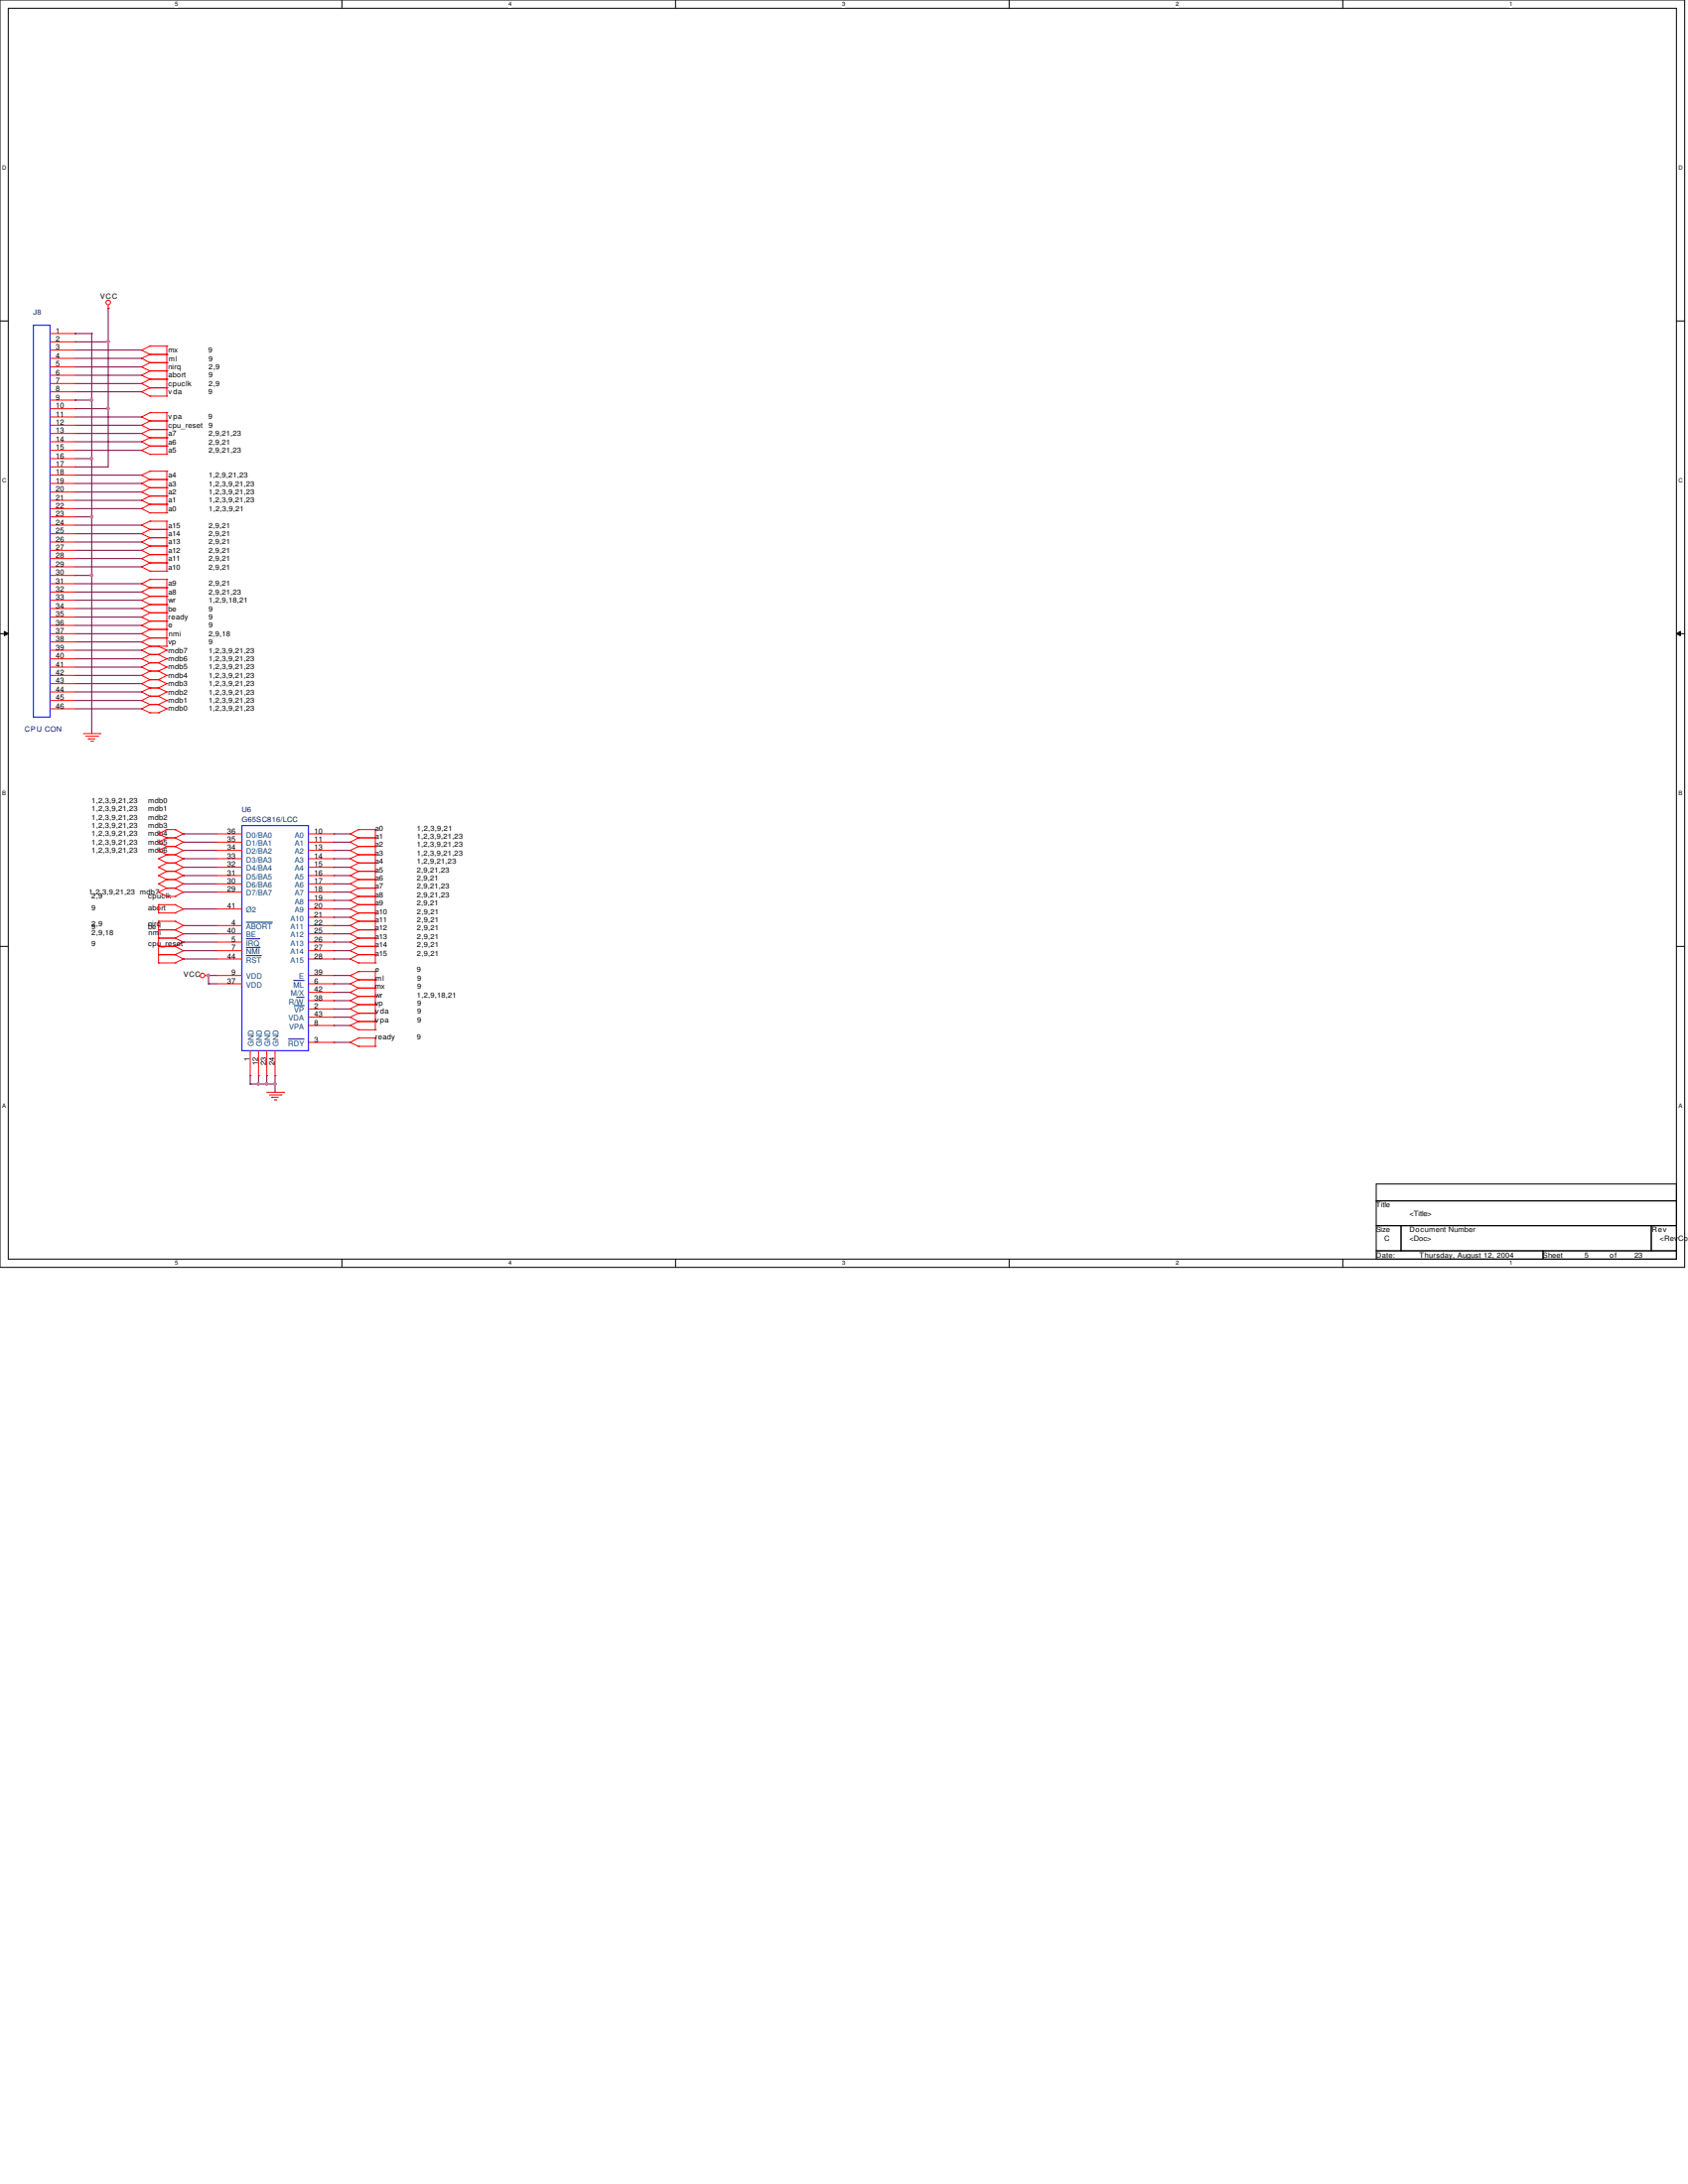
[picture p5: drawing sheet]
<svg xmlns="http://www.w3.org/2000/svg" width="216mm" height="279mm" viewBox="0 0 216 279" stroke-linecap="round" stroke-linejoin="round" font-family="sans-serif">
<path d="M0 0h215.5v162.1h-215.5zM1.1 1.1h213.3v160h-213.3z" fill="none" stroke="#000" stroke-width=".13"/>
<g fill="#fff">
<path d="M22.4 .1h.4v.8h-.4z"/>
<path d="M22.4 161.2h.4v.8h-.4z"/>
</g>
<path d="M43.7 0v1.1M43.7 161.1v1" fill="none" stroke="#000" stroke-width=".13"/>
<g fill="#fff">
<path d="M65.1 .1h.3v.8h-.3z"/>
<path d="M65.1 161.2h.3v.8h-.3z"/>
</g>
<path d="M86.4 0v1.1M86.4 161.1v1" fill="none" stroke="#000" stroke-width=".13"/>
<g fill="#fff">
<path d="M107.7 .1h.4v.8h-.4z"/>
<path d="M107.7 161.2h.4v.8h-.4z"/>
</g>
<path d="M129.1 0v1.1M129.1 161.1v1" fill="none" stroke="#000" stroke-width=".13"/>
<g fill="#fff">
<path d="M150.4 .1h.4v.8h-.4z"/>
<path d="M150.4 161.2h.4v.8h-.4z"/>
</g>
<path d="M171.7 0v1.1M171.7 161.1v1" fill="none" stroke="#000" stroke-width=".13"/>
<g fill="#fff">
<path d="M193.1 .1h.4v.8h-.4z"/>
<path d="M193.1 161.2h.4v.8h-.4z"/>
<path d="M.3 21h.5v.8h-.5z"/>
<path d="M214.7 21h.5v.8h-.5z"/>
<path d="M.3 61h.5v.8h-.5z"/>
<path d="M214.7 61h.5v.8h-.5z"/>
</g>
<path d="M0 41.1h1.1M214.4 41.1h1.1" fill="none" stroke="#000" stroke-width=".13"/>
<g fill="#fff">
<path d="M.3 101h.5v.9h-.5z"/>
<path d="M214.7 101h.5v.9h-.5z"/>
</g>
<path d="M0 81.1h1.1M.6 80.8l.5 .3-.5 .2zM214.4 81.1l.5-.3v.5zM214.4 81.1h1.1" fill="none" stroke="#000" stroke-width=".13"/>
<path d="M.6 80.8l.5 .3-.5 .2zM214.4 81.1l.5-.3v.5z" fill="#000"/>
<g fill="#fff">
<path d="M.3 141.1h.5v.8h-.5z"/>
<path d="M214.7 141.1h.5v.8h-.5z"/>
</g>
<path d="M0 121.1h1.1M214.4 121.1h1.1M176 151.5h38.4v2.1h-38.4zM176 153.6h38.4v3.2h-38.4zM176 156.8h3.2v3.2h-3.2zM179.2 156.8h32v3.2h-32zM211.2 156.8h3.2v3.2h-3.2zM176 160h21.4v1.1h-21.4zM197.4 160h17v1.1h-17z" fill="none" stroke="#000" stroke-width=".13"/>
<g fill="none" stroke="#7f003f" stroke-width=".13">
<path d="M13.8 39.5h.1M13.8 39.5v20.2h-4.2M9.6 42.7h.1M9.6 51.2h.1M9.6 43.7h.1M9.6 59.7h.1M9.6 52.3h.1M9.6 42.7h2.1M9.6 51.2h2.1M9.6 58.7h2.1M9.6 43.7h4.2M9.6 52.3h4.2"/>
<path d="M9.6 46.9h8.5M9.6 48h8.5M9.6 49.1h8.5M9.6 50.1h8.5M9.6 45.8h8.5M9.6 44.8h8.5M9.6 53.3h8.5M9.6 54.4h8.5M9.6 55.5h8.5M9.6 56.5h8.5M9.6 57.6h8.5M11.7 42.7h.1"/>
<path d="M11.7 58.7h.1M11.7 51.2h.1M11.7 42.7v51.2M13.8 52.3h.1M13.8 43.7h.1M18.1 46.9h.1M18.1 48h.1M18.1 49.1h.1M18.1 50.1h.1M18.1 45.8h.1M18.1 44.8h.1M18.1 53.3h.1"/>
<path d="M18.1 54.4h.1M18.1 55.5h.1M18.1 56.5h.1M18.1 57.6h.1M9.6 73.6h.1M9.6 73.6h2.1M9.6 79h8.5M9.6 77.9h8.5M9.6 76.8h8.5M9.6 75.7h8.5M9.6 74.7h8.5M9.6 68.3h8.5"/>
<path d="M9.6 69.3h8.5M9.6 70.4h8.5M9.6 71.5h8.5M9.6 72.5h8.5M9.6 65.1h8.5M9.6 60.8h8.5M9.6 61.8h8.5M9.6 62.9h8.5M9.6 64h8.5M9.6 67.2h8.5M9.6 66.1h2.1M11.7 73.6h.1"/>
<path d="M11.7 66.1h.1M18.1 79h.1M18.1 77.9h.1M18.1 76.8h.1M18.1 75.7h.1M18.1 74.7h.1M18.1 68.3h.1M18.1 69.3h.1M18.1 70.4h.1M18.1 71.5h.1M18.1 72.5h.1M18.1 65.1h.1"/>
<path d="M18.1 60.8h.1M18.1 61.8h.1M18.1 62.9h.1M18.1 64h.1M18.1 67.2h.1M9.6 83.2h8.5M9.6 84.3h8.5M9.6 85.3h8.5M9.6 86.4h8.5M9.6 87.5h8.5M9.6 88.5h8.5M9.6 89.6h8.5"/>
<path d="M9.6 90.7h8.5M9.6 80h8.5M9.6 82.1h8.5M9.6 81.1h8.5M18.1 83.2h.1M18.1 84.3h.1M18.1 85.3h.1M18.1 86.4h.1M18.1 87.5h.1M18.1 88.5h.1M18.1 89.6h.1M18.1 90.7h.1"/>
<path d="M18.1 80h.1M18.1 82.1h.1M18.1 81.1h.1M23.5 114.1h.1M23.5 113.1h.1M23.5 112h.1M23.5 111h.1M23.5 109.9h.1M23.5 108.8h.1M23.5 107.7h.1M23.5 106.7h.1M23.5 118.4h.1"/>
<path d="M23.5 119.5h.1M23.5 116.3h.1M23.5 114.1h4.2M23.5 113.1h4.2M23.5 112h4.2M23.5 111h4.2M23.5 109.9h4.2M23.5 108.8h4.2M23.5 107.7h4.2M23.5 106.7h4.2M23.5 118.4h4.2M23.5 119.5h4.2"/>
<path d="M23.5 116.3h4.2M42.7 113.1h.1M42.7 114.1h.1M42.7 106.7h.1M42.7 115.2h.1M42.7 107.7h.1M42.7 116.3h.1M42.7 108.8h.1M42.7 117.3h.1M42.7 109.9h.1M42.7 118.4h.1M42.7 119.5h.1"/>
<path d="M42.7 111h.1M42.7 112h.1M42.7 114.1h2.1M42.7 113.1h2.1M42.7 112h2.1M42.7 111h2.1M42.7 109.9h2.1M42.7 108.8h2.1M42.7 107.7h2.1M42.7 106.7h2.1M42.7 118.4h2.1M42.7 119.5h2.1"/>
<path d="M42.7 116.3h2.1M42.7 115.2h2.1M42.7 117.3h2.1M23.5 120.5h.1M23.5 121.6h.1M23.5 122.7h.1M23.5 122.7h4.2M23.5 120.5h4.2M23.5 121.6h4.2M26.7 124.8h.1M26.7 125.9h.1M26.7 124.8v1.1"/>
<path d="M26.7 124.8h1M26.7 125.9h1M32 137.6h.1M32 138.7h.1M32 137.6v1.1M32 138.7h3.2M33.1 137.6h.1M33.1 138.7h.1M33.1 137.6v1.1M34.1 137.6h.1M34.1 138.7h.1M34.1 137.6v1.1"/>
<path d="M35.2 138.7h.1M35.2 137.6h.1M35.2 137.6v2.1M42.7 122.7h.1M42.7 130.1h.1M42.7 124.8h.1M42.7 125.9h.1M42.7 127h.1M42.7 128h.1M42.7 131.2h.1M42.7 120.5h.1M42.7 133.4h.1"/>
<path d="M42.7 121.6h.1M42.7 129.1h.1M42.7 122.7h2.1M42.7 130.1h2.1M42.7 120.5h2.1M42.7 124.8h2.1M42.7 125.9h2.1M42.7 121.6h2.1M42.7 127h2.1M42.7 128h2.1M42.7 131.2h2.1M42.7 133.4h2.1"/>
<path d="M42.7 129.1h2.1"/>
</g>
<g fill="none" stroke="#f00" stroke-width=".13">
<path d="M13.8 39.5h.1M13.8 39v.5M6.4 51.2h3.2M6.4 52.3h3.2M6.4 53.3h3.2M6.4 54.4h3.2M6.4 55.5h3.2M6.4 56.5h3.2M6.4 57.6h3.2M6.4 58.7h3.2M6.4 59.7h3.2M6.4 42.7h3.2"/>
<path d="M6.4 43.7h3.2M6.4 44.8h3.2M6.4 45.8h3.2M6.4 46.9h3.2M6.4 48h3.2M6.4 49.1h3.2M6.4 50.1h3.2M18.1 55.5h.1M18.1 56.5h.1M18.1 57.6h.1M18.1 46.9h.1M18.1 48h.1"/>
<path d="M18.1 49.1h.1M18.1 50.1h.1M18.1 53.3h.1M18.1 45.8h.1M18.1 44.8h.1M18.1 54.4h.1M18.1 55.5l1.1 .5M18.1 56.5l1.1 .6M18.1 57.6l1.1 .5M18.1 46.9l1.1 .6M18.1 48l1.1 .5M18.1 49.1l1.1 .5"/>
<path d="M18.1 50.1l1.1 .6M18.1 53.3l1.1 .5M18.1 45.8l1.1 .6M18.1 44.8l1.1 .5M18.1 54.4l1.1 .5M19.2 54.9h.1M19.2 56h.1M19.2 57.1h.1M19.2 58.1h.1M19.2 46.4h.1M19.2 47.5h.1M19.2 48.5h.1"/>
<path d="M19.2 49.6h.1M19.2 50.7h.1M19.2 52.8h.1M19.2 53.8h.1M19.2 45.3h.1M19.2 44.3h.1M19.2 54.9l-1.1 .6M19.2 54.9h2.1M19.2 56h2.1M19.2 56l-1.1 .5M19.2 57.1h2.1M19.2 57.1l-1.1 .5"/>
<path d="M19.2 58.1h2.1M19.2 46.4l-1.1 .5M19.2 46.4h2.1M19.2 47.5h2.1M19.2 47.5l-1.1 .5M19.2 48.5h2.1M19.2 48.5l-1.1 .6M19.2 49.6h2.1M19.2 49.6l-1.1 .5M19.2 50.7h2.1M19.2 52.8l-1.1 .5M19.2 52.8h2.1"/>
<path d="M19.2 53.8h2.1M19.2 45.3l-1.1 .5M19.2 45.3h2.1M19.2 44.3l-1.1 .5M19.2 44.3h2.1M19.2 53.8l-1.1 .6M21.3 54.9h.1M21.3 56h.1M21.3 57.1h.1M21.3 58.1h.1M21.3 46.4h.1M21.3 47.5h.1"/>
<path d="M21.3 48.5h.1M21.3 49.6h.1M21.3 50.7h.1M21.3 52.8h.1M21.3 53.8h.1M21.3 45.3h.1M21.3 44.3h.1M21.3 44.3v6.4M21.3 52.8v5.3M6.4 60.8h3.2M6.4 61.8h3.2M6.4 62.9h3.2"/>
<path d="M6.4 64h3.2M6.4 65.1h3.2M6.4 66.1h3.2M6.4 67.2h3.2M6.4 68.3h3.2M6.4 69.3h3.2M6.4 70.4h3.2M6.4 71.5h3.2M6.4 72.5h3.2M6.4 73.6h3.2M6.4 74.7h3.2M6.4 75.7h3.2"/>
<path d="M6.4 76.8h3.2M6.4 77.9h3.2M6.4 79h3.2M18.1 67.2h.1M18.1 68.3h.1M18.1 69.3h.1M18.1 70.4h.1M18.1 71.5h.1M18.1 72.5h.1M18.1 74.7h.1M18.1 75.7h.1M18.1 60.8h.1"/>
<path d="M18.1 61.8h.1M18.1 62.9h.1M18.1 64h.1M18.1 65.1h.1M18.1 79h.1M18.1 77.9h.1M18.1 76.8h.1M18.1 67.2l1.1 .5M18.1 68.3l1.1 .5M18.1 69.3l1.1 .6M18.1 70.4l1.1 .6M18.1 71.5l1.1 .5"/>
<path d="M18.1 72.5l1.1 .6M18.1 74.7l1.1 .5M18.1 75.7l1.1 .6M18.1 60.8l1.1 .5M18.1 61.8l1.1 .6M18.1 62.9l1.1 .6M18.1 64l1.1 .5M18.1 65.1l1.1 .5M18.1 79l1.1 .5M18.1 77.9l1.1 .5M18.1 76.8l1.1 .5M19.2 66.7h.1"/>
<path d="M19.2 67.7h.1M19.2 68.8h.1M19.2 69.9h.1M19.2 71h.1M19.2 72h.1M19.2 73.1h.1M19.2 74.1h.1M19.2 75.2h.1M19.2 76.3h.1M19.2 60.3h.1M19.2 61.3h.1M19.2 62.4h.1"/>
<path d="M19.2 63.5h.1M19.2 64.5h.1M19.2 65.6h.1M19.2 78.4h.1M19.2 79.5h.1M19.2 77.3h.1M19.2 66.7l-1.1 .5M19.2 66.7h2.1M19.2 67.7h2.1M19.2 67.7l-1.1 .6M19.2 68.8h2.1M19.2 68.8l-1.1 .5"/>
<path d="M19.2 69.9h2.1M19.2 69.9l-1.1 .5M19.2 71h2.1M19.2 71l-1.1 .5M19.2 72h2.1M19.2 72l-1.1 .5M19.2 73.1h2.1M19.2 74.1l-1.1 .6M19.2 74.1h2.1M19.2 75.2h2.1M19.2 75.2l-1.1 .5M19.2 76.3h2.1"/>
<path d="M19.2 60.3l-1.1 .5M19.2 60.3h2.1M19.2 61.3h2.1M19.2 61.3l-1.1 .5M19.2 62.4h2.1M19.2 62.4l-1.1 .5M19.2 63.5h2.1M19.2 63.5l-1.1 .5M19.2 64.5h2.1M19.2 64.5l-1.1 .6M19.2 65.6h2.1M19.2 78.4l-1.1 .6"/>
<path d="M19.2 78.4h2.1M19.2 79.5h2.1M19.2 79.5l-1.1 .5M19.2 77.3l-1.1 .6M19.2 77.3h2.1M19.2 76.3l-1.1 .5M21.3 66.7h.1M21.3 67.7h.1M21.3 68.8h.1M21.3 69.9h.1M21.3 71h.1M21.3 72h.1"/>
<path d="M21.3 73.1h.1M21.3 74.1h.1M21.3 75.2h.1M21.3 76.3h.1M21.3 60.3h.1M21.3 61.3h.1M21.3 62.4h.1M21.3 63.5h.1M21.3 64.5h.1M21.3 65.6h.1M21.3 78.4h.1M21.3 79.5h.1"/>
<path d="M21.3 77.3h.1M21.3 60.3v5.3M21.3 66.7v6.4M21.3 74.1v8.6M6.4 80h3.2M6.4 83.2h3.2M6.4 84.3h3.2M6.4 85.3h3.2M6.4 86.4h3.2M6.4 87.5h3.2M6.4 88.5h3.2M6.4 89.6h3.2"/>
<path d="M6.4 90.7h3.2M6.4 81.1h3.2M6.4 82.1h3.2M10.7 93.9h2.1M11 94.2h1.5M11.3 94.5h.1M11.3 94.5h.8M11.6 94.8h.3M11.9 94.8h.1M12.5 94.2h.1M12.8 93.9h.1M18.1 80h.1"/>
<path d="M18.1 82.1h.1M18.1 81.1h.1M18.1 83.2h.1M18.1 84.3h.1M18.1 85.3h.1M18.1 86.4h.1M18.1 87.5h.1M18.1 88.5h.1M18.1 89.6h.1M18.1 90.7h.1M18.1 80l1.1 .5M18.1 82.1l1.1 .6"/>
<path d="M18.1 81.1l1.1 .5M18.1 83.2l1.1 .5M18.1 84.3l1.1 .5M18.1 85.3l1.1 .6M18.1 86.4l1.1 .6M18.1 87.5l1.1 .5M18.1 88.5l1.1 .6M18.1 89.6l1.1 .5M18.1 90.7l1.1 .5M19.2 80.5h.1M19.2 81.6h.1M19.2 82.7h.1"/>
<path d="M19.2 83.7h.1M19.2 84.8h.1M19.2 85.9h.1M19.2 87h.1M19.2 88h.1M19.2 89.1h.1M19.2 90.1h.1M19.2 91.2h.1M19.2 80.5h2.1M19.2 81.6l-1.1 .5M19.2 81.6h2.1M19.2 82.7h2.1"/>
<path d="M19.2 80.5l-1.1 .6M19.2 82.7l-1.1 .5M19.2 83.7h1.1M19.2 83.7l-1.1 .6M19.2 84.8h1.1M19.2 84.8l-1.1 .5M19.2 85.9h1.1M19.2 85.9l-1.1 .5M19.2 87h1.1M19.2 87l-1.1 .5M19.2 88h1.1M19.2 88l-1.1 .5"/>
<path d="M19.2 89.1h1.1M19.2 89.1l-1.1 .5M19.2 90.1h1.1M19.2 90.1l-1.1 .6M19.2 91.2h1.1M20.3 82.7h.1M20.3 83.7h.1M20.3 84.8h.1M20.3 85.9h.1M20.3 87h.1M20.3 88h.1M20.3 89.1h.1"/>
<path d="M20.3 90.1h.1M20.3 91.2h.1M20.3 82.7l1 .5M20.3 83.7l1 .6M20.3 84.8l1 .5M20.3 85.9l1 .5M20.3 87l1 .5M20.3 88l1 .5M20.3 89.1l1 .5M20.3 90.1l1 .6M21.3 80.5h.1M21.3 81.6h.1"/>
<path d="M21.3 82.7h.1M21.3 83.2h.1M21.3 84.3h.1M21.3 85.3h.1M21.3 86.4h.1M21.3 87.5h.1M21.3 88.5h.1M21.3 89.6h.1M21.3 90.7h.1M21.3 83.2l-1 .5M21.3 84.3l-1 .5M21.3 85.3l-1 .6"/>
<path d="M21.3 86.4l-1 .6M21.3 87.5l-1 .5M21.3 88.5l-1 .6M21.3 89.6l-1 .5M21.3 90.7l-1 .5M20.3 119h.1M20.3 117.9h.1M20.3 116.8h.1M20.3 115.7h.1M20.3 114.1h.1M20.3 113.1h.1M20.3 112h.1"/>
<path d="M20.3 111h.1M20.3 109.9h.1M20.3 108.8h.1M20.3 107.7h.1M20.3 106.7h.1M20.3 117.9h2.1M20.3 119h2.1M20.3 116.8h2.1M20.3 115.7h2.1M20.3 115.7v1.1M20.3 117.9v5.3M20.3 114.1l1 .6"/>
<path d="M20.3 113.1l1 .5M20.3 112l1 .5M20.3 111l1 .5M20.3 109.9l1 .5M20.3 108.8l1 .5M20.3 107.7l1 .6M20.3 106.7l1 .5M21.3 114.7h.1M21.3 113.6h.1M21.3 112.5h.1M21.3 111.5h.1M21.3 110.4h.1"/>
<path d="M21.3 109.3h.1M21.3 108.3h.1M21.3 107.2h.1M21.3 106.1h.1M21.3 114.7h1.1M21.3 113.6h1.1M21.3 112.5h1.1M21.3 111.5h1.1M21.3 110.4h1.1M21.3 109.3h1.1M21.3 108.3h1.1M21.3 107.2h1.1"/>
<path d="M21.3 106.1h1.1M21.3 113.6l-1 .5M21.3 112.5l-1 .6M21.3 111.5l-1 .5M21.3 110.4l-1 .6M21.3 109.3l-1 .6M21.3 108.3l-1 .5M21.3 107.2l-1 .5M21.3 106.1l-1 .6M22.4 119h.1M22.4 117.9h.1M22.4 116.8h.1"/>
<path d="M22.4 115.7h.1M22.4 114.7h.1M22.4 113.6h.1M22.4 112.5h.1M22.4 111.5h.1M22.4 110.4h.1M22.4 109.3h.1M22.4 108.3h.1M22.4 107.2h.1M22.4 106.1h.1M22.4 117.9l1.1 .5M22.4 119l1.1 .5"/>
<path d="M22.4 115.7l1.1 .6M22.4 113.6l1.1 .5M22.4 112.5l1.1 .6M22.4 111.5l1.1 .5M22.4 110.4l1.1 .6M22.4 109.3l1.1 .6M22.4 108.3l1.1 .5M22.4 107.2l1.1 .5M22.4 106.1l1.1 .6M23.5 118.4h.1M23.5 119.5h.1M23.5 116.3h.1"/>
<path d="M23.5 114.1h.1M23.5 113.1h.1M23.5 112h.1M23.5 111h.1M23.5 109.9h.1M23.5 108.8h.1M23.5 107.7h.1M23.5 106.7h.1M23.5 118.4l-1.1 .6M23.5 119.5l-1.1 .5M23.5 116.3l-1.1 .5M23.5 114.1l-1.1 .6"/>
<path d="M23.5 113.1l-1.1 .5M23.5 112l-1.1 .5M23.5 111l-1.1 .5M23.5 109.9l-1.1 .5M23.5 108.8l-1.1 .5M23.5 107.7l-1.1 .6M23.5 106.7l-1.1 .5M27.7 106.7h3.2M27.7 107.7h3.2M27.7 108.8h3.2M27.7 109.9h3.2M27.7 111h3.2"/>
<path d="M27.7 112h3.2M27.7 113.1h3.2M27.7 114.1h3.2M27.7 116.3h3.2M27.7 118.4h3.2M27.7 119.5h3.2M39.5 106.7h3.2M39.5 107.7h3.2M39.5 108.8h3.2M39.5 109.9h3.2M39.5 111h3.2M39.5 112h3.2"/>
<path d="M39.5 113.1h3.2M39.5 114.1h3.2M39.5 115.2h3.2M39.5 116.3h3.2M39.5 117.3h3.2M39.5 118.4h3.2M39.5 119.5h3.2M44.8 118.4h.1M44.8 117.3h.1M44.8 116.3h.1M44.8 115.2h.1M44.8 114.1h.1"/>
<path d="M44.8 113.1h.1M44.8 112h.1M44.8 111h.1M44.8 109.9h.1M44.8 108.8h.1M44.8 107.7h.1M44.8 106.7h.1M44.8 119.5h.1M44.8 118.4l1 .6M44.8 117.3l1 .6M44.8 116.3l1 .5M44.8 115.2l1 .5"/>
<path d="M44.8 114.1l1 .6M44.8 113.1l1 .5M44.8 112l1 .5M44.8 111l1 .5M44.8 109.9l1 .5M44.8 108.8l1 .5M44.8 107.7l1 .6M44.8 106.7l1 .5M44.8 119.5l1 .5M45.8 117.9h.1M45.8 119h.1M45.8 116.8h.1"/>
<path d="M45.8 115.7h.1M45.8 114.7h.1M45.8 113.6h.1M45.8 112.5h.1M45.8 111.5h.1M45.8 110.4h.1M45.8 109.3h.1M45.8 108.3h.1M45.8 107.2h.1M45.8 106.1h.1M45.8 117.9l-1 .5M45.8 117.9h2.2"/>
<path d="M45.8 119h2.2M45.8 116.8l-1 .5M45.8 116.8h2.2M45.8 115.7l-1 .6M45.8 115.7h2.2M45.8 114.7l-1 .5M45.8 114.7h2.2M45.8 113.6l-1 .5M45.8 113.6h2.2M45.8 112.5l-1 .6M45.8 112.5h2.2M45.8 111.5l-1 .5"/>
<path d="M45.8 111.5h2.2M45.8 110.4l-1 .6M45.8 110.4h2.2M45.8 109.3l-1 .6M45.8 109.3h2.2M45.8 108.3l-1 .5M45.8 108.3h2.2M45.8 107.2l-1 .5M45.8 107.2h2.2M45.8 106.1l-1 .6M45.8 106.1h2.2M45.8 119l-1 .5"/>
<path d="M48 117.9h.1M48 119h.1M48 116.8h.1M48 115.7h.1M48 114.7h.1M48 113.6h.1M48 112.5h.1M48 111.5h.1M48 110.4h.1M48 109.3h.1M48 108.3h.1M48 107.2h.1"/>
<path d="M48 106.1h.1M48 106.1v17.1M20.3 120h.1M20.3 121.1h.1M20.3 122.1h.1M20.3 123.2h.1M20.3 120h2.1M20.3 121.1h2.1M20.3 122.1h2.1M20.3 123.2h2.1M22.4 120h.1M22.4 121.1h.1"/>
<path d="M22.4 122.1h.1M22.4 123.2h.1M22.4 120l1.1 .5M22.4 121.1l1.1 .5M22.4 122.1l1.1 .6M23.5 120.5h.1M23.5 121.6h.1M23.5 122.7h.1M23.5 120.5l-1.1 .6M23.5 121.6l-1.1 .5M23.5 122.7l-1.1 .5M26.2 124.8h.5"/>
<path d="M26.7 124.8h.1M27.7 124.8h3.2M27.7 120.5h3.2M27.7 121.6h3.2M27.7 122.7h3.2M27.7 125.9h3.2M32 134.4v3.2M33.1 134.4v3.2M34.1 139.7h2.2M34.1 134.4v3.2M35.2 134.4v3.2M36.3 139.7h.1"/>
<path d="M39.5 124.8h3.2M39.5 120.5h3.2M39.5 121.6h3.2M39.5 122.7h3.2M39.5 133.4h3.2M39.5 125.9h3.2M39.5 127h3.2M39.5 128h3.2M39.5 129.1h3.2M39.5 130.1h3.2M39.5 131.2h3.2M44.8 128h.1"/>
<path d="M44.8 133.4h.1M44.8 124.8h.1M44.8 129.1h.1M44.8 125.9h.1M44.8 127h.1M44.8 130.1h.1M44.8 131.2h.1M44.8 122.7h.1M44.8 121.6h.1M44.8 120.5h.1M44.8 128l1 .5M44.8 133.4l1 .5"/>
<path d="M44.8 124.8l1 .5M44.8 129.1l1 .5M44.8 125.9l1 .5M44.8 127l1 .5M44.8 130.1l1 .6M44.8 131.2l1 .5M44.8 122.7l1 .5M44.8 121.6l1 .5M44.8 120.5l1 .6M45.8 127.5h.1M45.8 128.5h.1M45.8 132.8h.1"/>
<path d="M45.8 133.9h.1M45.8 124.3h.1M45.8 125.3h.1M45.8 129.6h.1M45.8 126.4h.1M45.8 130.7h.1M45.8 131.7h.1M45.8 122.1h.1M45.8 123.2h.1M45.8 121.1h.1M45.8 120h.1M45.8 127.5l-1 .5"/>
<path d="M45.8 127.5h2.2M45.8 128.5h2.2M45.8 132.8l-1 .6M45.8 132.8h2.2M45.8 133.9h2.2M45.8 120h2.2M45.8 121.1h2.2M45.8 122.1h2.2M45.8 123.2h2.2M45.8 124.3l-1 .5M45.8 124.3h2.2M45.8 125.3h2.2"/>
<path d="M45.8 128.5l-1 .6M45.8 129.6h2.2M45.8 125.3l-1 .6M45.8 126.4h2.2M45.8 126.4l-1 .6M45.8 129.6l-1 .5M45.8 130.7h2.2M45.8 130.7l-1 .5M45.8 131.7h2.2M45.8 122.1l-1 .6M45.8 121.1l-1 .5M45.8 120l-1 .5"/>
<path d="M48 127.5h.1M48 128.5h.1M48 132.8h.1M48 133.9h.1M48 124.3h.1M48 125.3h.1M48 129.6h.1M48 126.4h.1M48 130.7h.1M48 131.7h.1M48 122.1h.1M48 123.2h.1"/>
<path d="M48 121.1h.1M48 120h.1M48 124.3v7.4M48 132.8v1.1M34.5 140.1h1.4M34.8 140.4h.1M34.8 140.4h.8M35.1 140.7h.2M35.3 140.7h.1M35.9 140.1h.1"/>
<circle cx="13.8" cy="38.7" r=".3"/>
<circle cx="25.9" cy="124.8" r=".3"/>
</g>
<path d="M4.3 41.6h2.1v50.1h-2.1zM30.9 105.6h8.6v28.8h-8.6z" fill="none" stroke="#00f" stroke-width=".13"/>
<path d="M31.5 118h3.3M31.5 120.1h1.7M31.5 121.2h1.8M31.5 122.3h1.9M36.9 132.9h2M37.5 125.4h1.4M37.6 128.7h1.3M37.9 127.6h1" fill="none" stroke="#003f7f" stroke-width=".13"/>
<path d="M11.6 73.5h.2v.2l-.1 .1-.1-.1z" fill-rule="evenodd" fill="#f0f"/>
<path d="M11.6 73.5h.2v.2l-.1 .1-.1-.1z" fill="none" stroke="#f0f" stroke-width=".13"/>
<path d="M13.7 52.1h.3v.3l-.2 .1-.1-.1z" fill-rule="evenodd" fill="#f0f"/>
<path d="M13.7 52.1h.3v.3l-.2 .1-.1-.1z" fill="none" stroke="#f0f" stroke-width=".13"/>
<path d="M11.6 51h.2v.3l-.1 .1-.1-.1z" fill-rule="evenodd" fill="#f0f"/>
<path d="M11.6 51h.2v.3l-.1 .1-.1-.1z" fill="none" stroke="#f0f" stroke-width=".13"/>
<path d="M11.6 66h.2v.2l-.1 .1-.1-.1z" fill-rule="evenodd" fill="#f0f"/>
<path d="M11.6 66h.2v.2l-.1 .1-.1-.1z" fill="none" stroke="#f0f" stroke-width=".13"/>
<path d="M13.7 43.6h.3v.2l-.2 .1-.1-.1z" fill-rule="evenodd" fill="#f0f"/>
<path d="M13.7 43.6h.3v.2l-.2 .1-.1-.1z" fill="none" stroke="#f0f" stroke-width=".13"/>
<path d="M26.5 124.6h.3v.3l-.2 .1-.1-.1z" fill-rule="evenodd" fill="#f0f"/>
<path d="M26.5 124.6h.3v.3l-.2 .1-.1-.1z" fill="none" stroke="#f0f" stroke-width=".13"/>
<path d="M11.6 58.5h.2v.3h-.1h-.1z" fill-rule="evenodd" fill="#f0f"/>
<path d="M11.6 58.5h.2v.3h-.1h-.1z" fill="none" stroke="#f0f" stroke-width=".13"/>
<path d="M32.9 138.5h.3v.3l-.2 .1-.1-.1z" fill-rule="evenodd" fill="#f0f"/>
<path d="M32.9 138.5h.3v.3l-.2 .1-.1-.1z" fill="none" stroke="#f0f" stroke-width=".13"/>
<path d="M35 138.5h.3v.3l-.2 .1-.1-.1z" fill-rule="evenodd" fill="#f0f"/>
<path d="M35 138.5h.3v.3l-.2 .1-.1-.1z" fill="none" stroke="#f0f" stroke-width=".13"/>
<path d="M34 138.5h.2v.3l-.1 .1-.1-.1z" fill-rule="evenodd" fill="#f0f"/>
<path d="M34 138.5h.2v.3l-.1 .1-.1-.1z" fill="none" stroke="#f0f" stroke-width=".13"/>
<g font-size="1">
<text x="7.2" y="42.6">1</text>
<text x="7.2" y="43.7">2</text>
<text x="7.2" y="44.7">3</text>
<text x="7.2" y="45.8">4</text>
<text x="7.2" y="46.9">5</text>
<text x="7.2" y="48">6</text>
<text x="7.2" y="51.1">9</text>
<text x="7.2" y="52.2">10</text>
<text x="7.2" y="53.3">11</text>
<text x="7.2" y="49">7</text>
<text x="7.2" y="50.1">8</text>
<text x="7.2" y="54.4">12</text>
<text x="7.2" y="55.4">13</text>
<text x="7.2" y="56.5">14</text>
<text x="7.2" y="57.6">15</text>
<text x="7.2" y="58.6">16</text>
<text x="7.2" y="59.7">17</text>
<text x="7.2" y="60.7">18</text>
<text x="7.2" y="61.8">19</text>
<text x="7.2" y="62.9">20</text>
<text x="7.2" y="64">21</text>
<text x="7.2" y="65">22</text>
<text x="7.2" y="66.1">23</text>
<text x="7.2" y="67.1">24</text>
<text x="7.2" y="68.2">25</text>
<text x="7.2" y="69.3">26</text>
<text x="7.2" y="70.4">27</text>
<text x="7.2" y="71.4">28</text>
<text x="7.2" y="72.5">29</text>
<text x="7.2" y="73.6">30</text>
<text x="7.2" y="74.6">31</text>
<text x="7.2" y="75.7">32</text>
<text x="7.2" y="76.8">33</text>
<text x="7.2" y="77.8">34</text>
<text x="7.2" y="78.9">35</text>
<text x="7.2" y="80">36</text>
<text x="7.2" y="83.1">39</text>
<text x="7.2" y="81">37</text>
<text x="7.2" y="82.1">38</text>
<text x="7.2" y="84.2">40</text>
<text x="7.2" y="85.3">41</text>
<text x="7.2" y="86.4">42</text>
<text x="7.2" y="87.4">43</text>
<text x="7.2" y="88.5">44</text>
<text x="7.2" y="89.6">45</text>
<text x="7.2" y="90.6">46</text>
<text x="29.1" y="106.6">36</text>
<text x="29.1" y="107.7">35</text>
<text x="40.2" y="106.6">10</text>
<text x="40.2" y="107.7">11</text>
<text x="29.1" y="108.8">34</text>
<text x="29.1" y="109.8">33</text>
<text x="29.1" y="110.9">32</text>
<text x="29.1" y="112">31</text>
<text x="29.1" y="113">30</text>
<text x="40.2" y="108.8">13</text>
<text x="40.2" y="109.8">14</text>
<text x="40.2" y="110.9">15</text>
<text x="40.2" y="112">16</text>
<text x="40.2" y="113">17</text>
<text x="29.1" y="114.1">29</text>
<text x="29.1" y="116.2">41</text>
<text x="29.1" y="119.4">40</text>
<text x="29.6" y="118.4">4</text>
<text x="40.2" y="114.1">18</text>
<text x="40.2" y="115.1">19</text>
<text x="40.2" y="116.2">20</text>
<text x="40.2" y="117.3">21</text>
<text x="40.2" y="118.4">22</text>
<text x="40.2" y="119.4">25</text>
<text x="29.1" y="122.6">44</text>
<text x="29.1" y="125.8">37</text>
<text x="29.6" y="120.5">5</text>
<text x="29.6" y="121.6">7</text>
<text x="29.6" y="124.8">9</text>
<text x="40.2" y="120.5">26</text>
<text x="40.2" y="121.6">27</text>
<text x="40.2" y="122.6">28</text>
<text x="40.2" y="124.8">39</text>
<text x="40.2" y="125.8">6</text>
<text x="40.2" y="126.9">42</text>
<text x="40.2" y="128">38</text>
<text x="40.2" y="129">2</text>
<text x="40.2" y="130.1">43</text>
<text x="40.2" y="131.1">8</text>
<text x="32" y="135.7" transform="rotate(-90 32 135.7)">1</text>
<text x="33" y="136.3" transform="rotate(-90 33 136.3)">12</text>
<text x="34.1" y="136.3" transform="rotate(-90 34.1 136.3)">23</text>
<text x="35.1" y="136.3" transform="rotate(-90 35.1 136.3)">24</text>
<text x="40.2" y="133.3">3</text>
</g>
<g font-size="1" fill="#003f7f">
<text x="31.5" y="107.1">D0/BA0</text>
<text x="37.7" y="107.1">A0</text>
<text x="31.5" y="108.2">D1/BA1</text>
<text x="31.5" y="109.3">D2/BA2</text>
<text x="31.5" y="110.3">D3/BA3</text>
<text x="31.5" y="111.4">D4/BA4</text>
<text x="31.5" y="112.5">D5/BA5</text>
<text x="31.5" y="113.5">D6/BA6</text>
<text x="37.7" y="108.2">A1</text>
<text x="37.7" y="109.3">A2</text>
<text x="37.7" y="110.3">A3</text>
<text x="37.7" y="111.4">A4</text>
<text x="37.7" y="112.5">A5</text>
<text x="37.7" y="113.5">A6</text>
<text x="31.5" y="114.6">D7/BA7</text>
<text x="31.5" y="116.8">Ø2</text>
<text x="31.5" y="118.9">ABORT</text>
<text x="31.5" y="119.9">BE</text>
<text x="37.2" y="117.8">A10</text>
<text x="37.2" y="118.9">A11</text>
<text x="37.2" y="119.9">A12</text>
<text x="37.7" y="114.6">A7</text>
<text x="37.7" y="115.7">A8</text>
<text x="37.7" y="116.8">A9</text>
<text x="31.5" y="121">IRQ</text>
<text x="31.5" y="122.1">NMI</text>
<text x="31.5" y="123.1">RST</text>
<text x="31.5" y="125.3">VDD</text>
<text x="37.2" y="121">A13</text>
<text x="37.2" y="122.1">A14</text>
<text x="37.2" y="123.1">A15</text>
<text x="38.3" y="125.3">E</text>
<text x="31.5" y="126.3">VDD</text>
<text x="36.9" y="130.6">VDA</text>
<text x="37" y="128.5">R/W</text>
<text x="37" y="131.7">VPA</text>
<text x="37.2" y="127.4">M/X</text>
<text x="37.5" y="126.3">ML</text>
<text x="37.6" y="129.5">VP</text>
<text x="32.5" y="133.9" transform="rotate(-90 32.5 133.9)">GND</text>
<text x="33.5" y="133.9" transform="rotate(-90 33.5 133.9)">GND</text>
<text x="34.6" y="133.9" transform="rotate(-90 34.6 133.9)">GND</text>
<text x="35.6" y="133.9" transform="rotate(-90 35.6 133.9)">GND</text>
<text x="36.9" y="133.8">RDY</text>
</g>
<g font-size=".9" fill="#00007f">
<text x="4.3" y="40.3">J8</text>
<text x="3.2" y="93.6">CPU CON</text>
<text x="30.9" y="103.9">U6</text>
<text x="30.9" y="105.2">G65SC816/LCC</text>
</g>
<g font-size=".9">
<text x="12.8" y="38.2">VCC</text>
<text x="21.5" y="47.2">nirq</text>
<text x="21.5" y="45.1">mx</text>
<text x="21.6" y="46.2">ml</text>
<text x="26.7" y="45.1">9</text>
<text x="26.7" y="47.2">2,9</text>
<text x="26.7" y="46.2">9</text>
<text x="21.5" y="48.3">abort</text>
<text x="21.5" y="49.4">cpuclk</text>
<text x="21.5" y="50.5">vda</text>
<text x="21.5" y="53.6">vpa</text>
<text x="26.7" y="50.5">9</text>
<text x="26.7" y="53.6">9</text>
<text x="26.7" y="48.3">9</text>
<text x="26.7" y="49.4">2,9</text>
<text x="21.5" y="55.8">a7</text>
<text x="21.5" y="56.9">a6</text>
<text x="21.5" y="57.9">a5</text>
<text x="21.5" y="54.7">cpu_reset</text>
<text x="26.7" y="55.8">2,9,21,23</text>
<text x="26.7" y="56.9">2,9,21</text>
<text x="26.7" y="57.9">2,9,21,23</text>
<text x="26.7" y="54.7">9</text>
<text x="21.5" y="61.1">a4</text>
<text x="21.5" y="62.2">a3</text>
<text x="21.5" y="63.2">a2</text>
<text x="21.5" y="64.3">a1</text>
<text x="21.5" y="65.4">a0</text>
<text x="26.7" y="61.1">1,2,9,21,23</text>
<text x="26.7" y="62.2">1,2,3,9,21,23</text>
<text x="26.7" y="63.2">1,2,3,9,21,23</text>
<text x="26.7" y="64.3">1,2,3,9,21,23</text>
<text x="26.7" y="65.4">1,2,3,9,21</text>
<text x="21.5" y="67.5">a15</text>
<text x="21.5" y="68.6">a14</text>
<text x="21.5" y="69.6">a13</text>
<text x="21.5" y="70.7">a12</text>
<text x="21.5" y="71.8">a11</text>
<text x="26.7" y="67.5">2,9,21</text>
<text x="26.7" y="68.6">2,9,21</text>
<text x="26.7" y="69.6">2,9,21</text>
<text x="26.7" y="70.7">2,9,21</text>
<text x="26.7" y="71.8">2,9,21</text>
<text x="21.5" y="72.9">a10</text>
<text x="21.5" y="75">a9</text>
<text x="21.5" y="76">a8</text>
<text x="21.5" y="77.1">wr</text>
<text x="26.7" y="75">2,9,21</text>
<text x="26.7" y="76">2,9,21,23</text>
<text x="26.7" y="77.1">1,2,9,18,21</text>
<text x="26.7" y="72.9">2,9,21</text>
<text x="21.5" y="79.2">ready</text>
<text x="21.5" y="80.3">e</text>
<text x="21.5" y="82.5">vp</text>
<text x="21.5" y="78.2">be</text>
<text x="21.5" y="83.5">mdb7</text>
<text x="21.6" y="81.4">nmi</text>
<text x="26.7" y="78.2">9</text>
<text x="26.7" y="79.2">9</text>
<text x="26.7" y="81.4">2,9,18</text>
<text x="26.7" y="83.5">1,2,3,9,21,23</text>
<text x="26.7" y="80.3">9</text>
<text x="26.7" y="82.5">9</text>
<text x="21.5" y="84.6">mdb6</text>
<text x="21.5" y="85.6">mdb5</text>
<text x="21.5" y="86.7">mdb4</text>
<text x="21.5" y="87.8">mdb3</text>
<text x="21.5" y="88.9">mdb2</text>
<text x="21.5" y="89.9">mdb1</text>
<text x="26.7" y="84.6">1,2,3,9,21,23</text>
<text x="26.7" y="85.6">1,2,3,9,21,23</text>
<text x="26.7" y="86.7">1,2,3,9,21,23</text>
<text x="26.7" y="87.8">1,2,3,9,21,23</text>
<text x="26.7" y="88.9">1,2,3,9,21,23</text>
<text x="26.7" y="89.9">1,2,3,9,21,23</text>
<text x="21.5" y="91">mdb0</text>
<text x="26.7" y="91">1,2,3,9,21,23</text>
<text x="11.7" y="107">1,2,3,9,21,23</text>
<text x="11.7" y="105.9">1,2,3,9,21,23</text>
<text x="11.7" y="104.9">1,2,3,9,21,23</text>
<text x="11.7" y="103.8">1,2,3,9,21,23</text>
<text x="11.7" y="102.7">1,2,3,9,21,23</text>
<text x="19" y="107">mdb4</text>
<text x="19" y="105.9">mdb3</text>
<text x="19" y="104.9">mdb2</text>
<text x="19" y="103.8">mdb1</text>
<text x="19" y="102.7">mdb0</text>
<text x="48" y="107.3">a1</text>
<text x="48" y="106.3">a0</text>
<text x="53.3" y="107.3">1,2,3,9,21,23</text>
<text x="53.3" y="106.3">1,2,3,9,21</text>
<text x="11.7" y="109.1">1,2,3,9,21,23</text>
<text x="11.7" y="108">1,2,3,9,21,23</text>
<text x="19" y="109.1">mdb6</text>
<text x="19" y="108">mdb5</text>
<text x="48" y="113.7">a7</text>
<text x="48" y="112.6">a6</text>
<text x="48" y="111.6">a5</text>
<text x="48" y="110.5">a4</text>
<text x="48" y="109.4">a3</text>
<text x="48" y="108.4">a2</text>
<text x="53.3" y="113.7">2,9,21,23</text>
<text x="53.3" y="112.6">2,9,21</text>
<text x="53.3" y="111.6">2,9,21,23</text>
<text x="53.3" y="110.5">1,2,9,21,23</text>
<text x="53.3" y="109.4">1,2,3,9,21,23</text>
<text x="53.3" y="108.4">1,2,3,9,21,23</text>
<text x="11.4" y="114.5">1,2,3,9,21,23 mdb7</text>
<text x="11.7" y="118.5">2,9</text>
<text x="11.7" y="118.8">9</text>
<text x="11.7" y="116.5">9</text>
<text x="11.7" y="119.6">2,9,18</text>
<text x="11.7" y="115">2,9</text>
<text x="19" y="116.5">abort</text>
<text x="19" y="118.8">be</text>
<text x="19" y="118.5">nirq</text>
<text x="19" y="115">cpuclk</text>
<text x="19" y="119.6">nmi</text>
<text x="48" y="118">a11</text>
<text x="48" y="116.9">a10</text>
<text x="48" y="115.8">a9</text>
<text x="48" y="114.8">a8</text>
<text x="48" y="119">a12</text>
<text x="53.3" y="115.8">2,9,21</text>
<text x="53.3" y="114.8">2,9,21,23</text>
<text x="53.3" y="118">2,9,21</text>
<text x="53.3" y="116.9">2,9,21</text>
<text x="53.3" y="119">2,9,21</text>
<text x="11.7" y="121.1">9</text>
<text x="19" y="121.1">cpu_reset</text>
<text x="23.5" y="125">VCC</text>
<text x="48" y="124.4">e</text>
<text x="48" y="122.3">a15</text>
<text x="48" y="121.2">a14</text>
<text x="48" y="120.1">a13</text>
<text x="48" y="125.4">ml</text>
<text x="53.3" y="124.4">9</text>
<text x="53.3" y="122.3">2,9,21</text>
<text x="53.3" y="121.2">2,9,21</text>
<text x="53.3" y="120.1">2,9,21</text>
<text x="53.3" y="125.4">9</text>
<text x="48" y="127.6">wr</text>
<text x="48" y="128.7">vp</text>
<text x="48" y="126.5">mx</text>
<text x="48" y="129.7">vda</text>
<text x="48" y="130.8">vpa</text>
<text x="53.3" y="127.6">1,2,9,18,21</text>
<text x="53.3" y="128.7">9</text>
<text x="53.3" y="126.5">9</text>
<text x="53.3" y="129.7">9</text>
<text x="53.3" y="130.8">9</text>
<text x="48" y="132.9">ready</text>
<text x="53.3" y="132.9">9</text>
<text x="176" y="154.5">Title</text>
<text x="180.3" y="155.5">&lt;Title&gt;</text>
<text x="176" y="160.9">Date:</text>
<text x="176" y="157.6">Size</text>
<text x="177.1" y="158.7">C</text>
<text x="180.3" y="158.7">&lt;Doc&gt;</text>
<text x="180.3" y="157.6">Document Number</text>
<text x="181.6" y="160.9">Thursday, August 12, 2004</text>
<text x="197.4" y="160.9">Sheet</text>
<text x="202.7" y="160.9">5</text>
<text x="205.9" y="160.9">of</text>
<text x="209.1" y="160.9">23</text>
<text x="211.2" y="157.6">Rev</text>
<text x="212.3" y="158.7">&lt;Rev</text>
<text x="214.7" y="158.7">Code</text>
</g>
<g font-size=".8">
<text x="22.4" y=".8">5</text>
<text x="65.1" y=".8">4</text>
<text x="107.7" y=".8">3</text>
<text x="150.4" y=".8">2</text>
<text x="193.1" y=".8">1</text>
<text x=".3" y="21.7">D</text>
<text x="214.7" y="21.7">D</text>
<text x=".3" y="61.7">C</text>
<text x="214.7" y="61.7">C</text>
<text x=".3" y="101.7">B</text>
<text x="214.7" y="101.7">B</text>
<text x=".3" y="141.7">A</text>
<text x="214.7" y="141.7">A</text>
<text x="22.4" y="161.8">5</text>
<text x="65.1" y="161.8">4</text>
<text x="107.7" y="161.8">3</text>
<text x="150.4" y="161.8">2</text>
<text x="193.1" y="161.8">1</text>
</g>
</svg>
